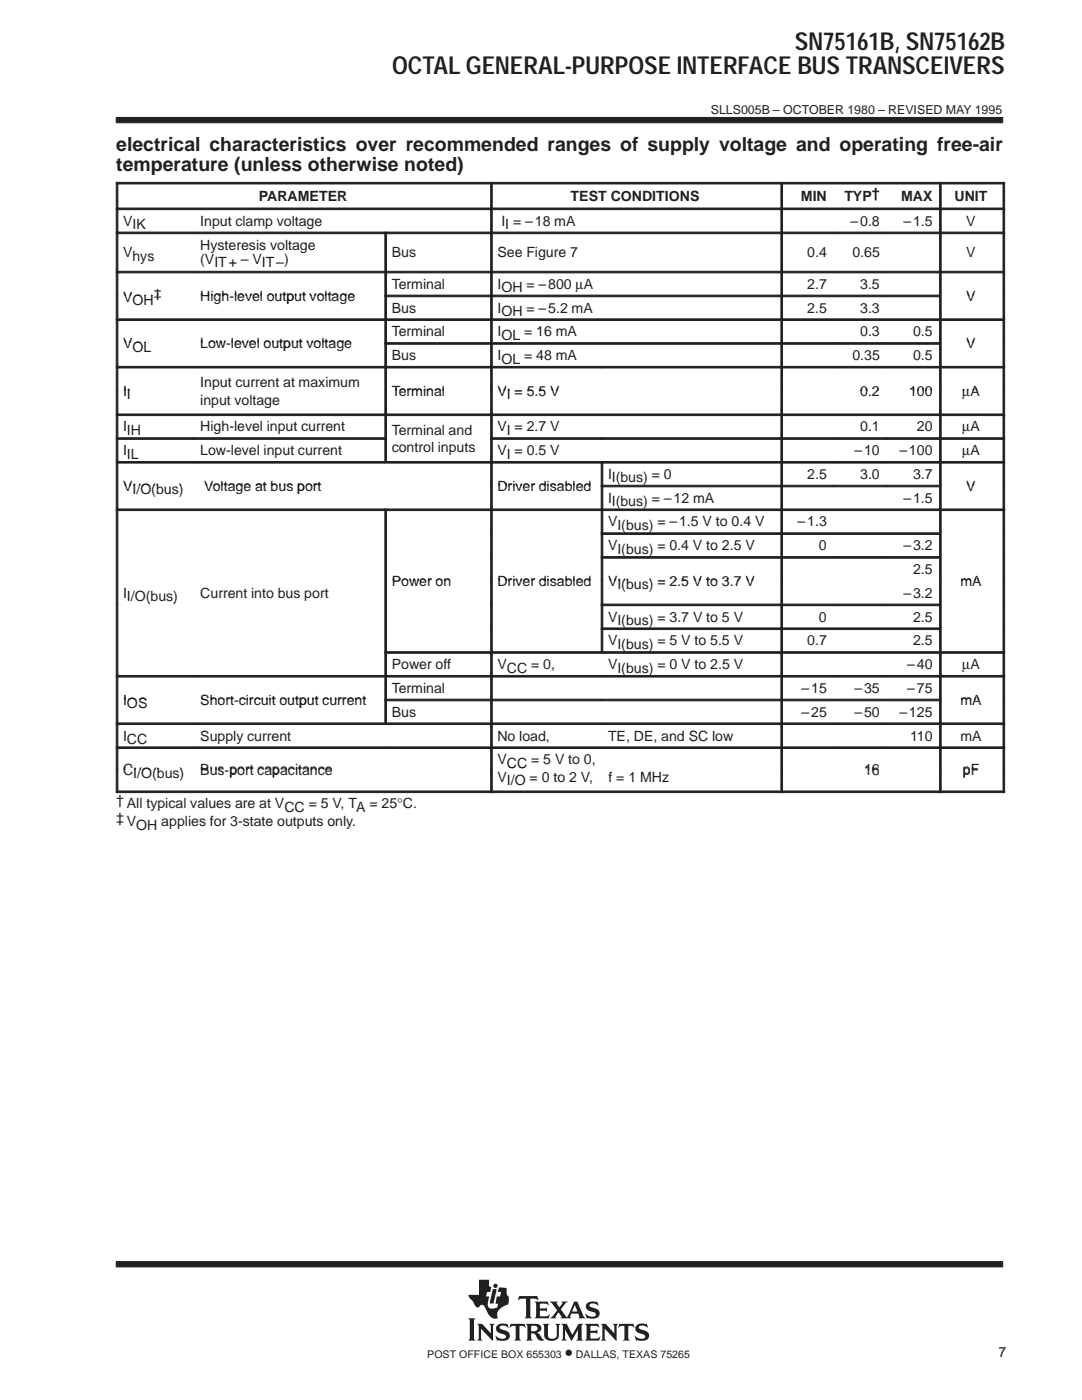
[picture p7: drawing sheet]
<svg xmlns="http://www.w3.org/2000/svg" width="216mm" height="279mm" viewBox="0 0 216 279" stroke-linecap="round" stroke-linejoin="round" font-family="sans-serif">
<g fill="#231f20" stroke="#231f20" stroke-width=".2">
<path d="M23.2 23.4h176.9v1.1h-176.9z" fill-rule="evenodd"/>
<path d="M23.2 251.8h176.9v1h-176.9z" fill-rule="evenodd"/>
</g>
<g fill="#231f20">
<path d="M98.3 257.3h.8l-.6 2.8h-.8z"/>
<path d="M104.9 264.2h1.9a.9 .9 0 0 1 1 .3 .9 .9 0 0 1 0 1.2l-.7 .2 .5 .4 .9 1.2a1.2 1.2 0 0 1-1.6-1l-.3-.4h-.6v1l.3 .4h-1.4l.3-.5v-2.3z" fill-rule="evenodd"/>
<path d="M109.7 259.8h1.6l-.2 .3 .5 .8 .6-.8-.1-.3h1.2l-.4 .2-1 1.3 1.2 1.6 1.5-3.1h.6l1.2 2.9 .4 .4-1.4-.1a.22 .22 0 0 0 .2-.1 .22 .22 0 0 0 0-.3l-.2-.4h-1.4l-.2 .7 .2 .2h-2.2l.2-.3-.5-.9-.7 .9 .2 .3h-1.3l.6-.4 .9-1.2z" fill-rule="evenodd"/>
<path d="M127.1 264.4l.8-.3 .9 .2 .2-.2 .3 .8-.1 .1a1.2 1.2 0 0 0-1.7-.1 1.47 1.47 0 0 0 1.3 .7 1.03 1.03 0 0 1 .7 1.2 1.03 1.03 0 0 1-1.2 .8l-1.1-.1-.2 .1-.4-1 .9 .5h.9a.45 .45 0 0 0 .4-.5 .45 .45 0 0 0-.6-.3l-.2-.1a1.11 1.11 0 0 1-1.2-1.5z" fill-rule="evenodd"/>
<path d="M123.6 264.2h2.8l.2 .8-.6-.4h-.5l-.1 .1v2.4l.3 .4h-1.4l.3-.4v-2.4l-.1-.1h-.5l-.7 .4z" fill-rule="evenodd"/>
<path d="M116.7 264.2h2.6l.2 .8-.6-.4-1.1 .1v.9h1.1l.3-.3v.9l-.4-.2h-1v1l1.3 .1 .7-.3-.3 .7h-2.8l.3-.4v-2.5z" fill-rule="evenodd"/>
<path d="M119.9 264.2h1l1.7 1.9v-1.5l-.3-.4h1l-.3 .4v3l-2.3-2.4v2l.3 .3h-1.1l.3-.4v-2.5z" fill-rule="evenodd"/>
<path d="M112 264.2h1.1l1.1 2.2 1.2-2.2h1l-.3 .4v2.6l.3 .3h-1.4l.3-.4v-1.7l-1.3 2.2-1.3-2.3v1.8l.4 .4h-1.1l.3-.5v-2.3z" fill-rule="evenodd"/>
<path d="M99.3 264.4l.7-.2 1.1 .1 .1-.2 .3 .8-.6-.3h-.8a.41 .41 0 0 0-.4 .4 .41 .41 0 0 0 .5 .4 1.29 1.29 0 0 1 1.5 1.4 1.08 1.08 0 0 1-1.2 .8l-1.1-.1-.2 .1-.4-1 .8 .5 .5 .1 .6-.1 .3-.3a.72 .72 0 0 0-.9-.6 .99 .99 0 0 1-1-.6 .99 .99 0 0 1 .2-1.2z" fill-rule="evenodd"/>
<path d="M101.9 264.2h2.8l.2 .8-.7-.4h-.4l-.1 .1v2.4l.3 .4h-1.4l.3-.4v-2.4l-.1-.1h-.5l-.7 .4z" fill-rule="evenodd"/>
<path d="M108.3 264.2h1.3l-.3 .4v2a.65 .65 0 0 0 .7 .6l.6-.1 .4-.4 .1-2-.3-.5h1l-.3 .4v1.8a1.54 1.54 0 0 1-2.4 .9l-.5-.6v-2.1z" fill-rule="evenodd"/>
<path d="M95.2 264.2h1l1.7 1.9v-1.5l-.3-.4h1.1l-.3 .4v3l-2.4-2.4v1.9l.3 .4h-1.1l.3-.5v-2.3z" fill-rule="evenodd"/>
<path d="M93.4 263.1h1.5l-.3 .4v3.6l.3 .4h-1.5l.3-.4v-3.6z" fill-rule="evenodd"/>
<path d="M103.6 258.7h3.6l.2 .8-.4-.3h-1.2v3.6l.3 .3h-1.4l.2-.2 .1-.3v-3.2l-.1-.2h-.8l-.7 .3z" fill-rule="evenodd"/>
<path d="M106.7 259.8h2.6l.1 .7-.5-.3-1.2 .1v.8h1.1l.3-.2v.9l-.4-.2h-1v1l.2 .1h1.2l.5-.4 .1 .1-.2 .7h-2.8l.3-.5v-2.3z" fill-rule="evenodd"/>
<path d="M117.1 260.2a2.09 2.09 0 0 1 1.9-.3l.2-.2 .1 .9a1.22 1.22 0 0 0-1.7-.1 .82 .82 0 0 0 .9 .5 1.06 1.06 0 0 1 1.2 1.1 1.06 1.06 0 0 1-1.2 1.1l-1.2-.2-.2 .2-.3-1 .8 .5 .8 .1a.46 .46 0 0 0 .5-.5 .46 .46 0 0 0-.5-.5h-.2a1.11 1.11 0 0 1-1.2-1.6z" fill-rule="evenodd"/>
<path d="M95.6 255.4h2v1.3l.4 .2-.2 .9h-.6l-.2 .9h.6l-.3 1.3 .1 .7a.9 .9 0 0 0 1.2 .4l.6-.2 .2-.7-.5-.1 .2-1.4h.7l.2-.9h-.7l.3-.9 1.5 .2v1.1l.2 .4 .2 .1v.7a.81 .81 0 0 1-.6 1.1 2.73 2.73 0 0 0-1.7 1.7l.1 .8-.1 .1a1.81 1.81 0 0 1-2.1-1.5l-.3-.6a.7 .7 0 0 0-.6-.6 .7 .7 0 0 0-.7 .5 1.12 1.12 0 0 1-1.1-1.1l-.7-.8-.2-.6h2.1z" fill-rule="evenodd"/>
<circle cx="98.9" cy="256.6" r=".43"/>
</g>
<g fill="#fff">
<path d="M114.7 260.4l.5 1.3h-1z"/>
<path d="M106 264.6h.6a.56 .56 0 0 1 .6 .5 .56 .56 0 0 1-.6 .6h-.6z" fill-rule="evenodd"/>
</g>
<g fill="#231f20" stroke="#231f20" stroke-width=".2">
<path d="M23.2 36.4h.3v5.1h-.3z" fill-rule="evenodd"/>
<path d="M23.2 36.4h74.7v.3h-74.7z" fill-rule="evenodd"/>
<path d="M97.9 36.4h.3v5.1h-.3z" fill-rule="evenodd"/>
<path d="M97.9 36.4h57.9v.3h-57.9z" fill-rule="evenodd"/>
<path d="M155.8 36.4h.3v5.1h-.3z" fill-rule="evenodd"/>
<path d="M155.8 36.4h10.6v.3h-10.6z" fill-rule="evenodd"/>
<path d="M166.4 36.4h10.5v.3h-10.5z" fill-rule="evenodd"/>
<path d="M176.9 36.4h10.6v.3h-10.6z" fill-rule="evenodd"/>
<path d="M187.5 36.4h.3v5.1h-.3z" fill-rule="evenodd"/>
<path d="M200.1 36.4h.4v5.1h-.4z" fill-rule="evenodd"/>
<path d="M187.5 36.4h13v.3h-13z" fill-rule="evenodd"/>
<path d="M23.2 41.5h.3v4.8h-.3z" fill-rule="evenodd"/>
<path d="M23.2 41.5h15.4v.3h-15.4z" fill-rule="evenodd"/>
<path d="M38.6 41.5h38.2v.3h-38.2z" fill-rule="evenodd"/>
<path d="M76.8 41.5h21.1v.3h-21.1z" fill-rule="evenodd"/>
<path d="M97.9 41.5h.3v4.8h-.3z" fill-rule="evenodd"/>
<path d="M97.9 41.5h57.9v.3h-57.9z" fill-rule="evenodd"/>
<path d="M155.8 41.5h.3v4.8h-.3z" fill-rule="evenodd"/>
<path d="M155.8 41.5h10.6v.3h-10.6z" fill-rule="evenodd"/>
<path d="M166.4 41.5h10.5v.3h-10.5z" fill-rule="evenodd"/>
<path d="M176.9 41.5h10.6v.3h-10.6z" fill-rule="evenodd"/>
<path d="M187.5 41.5h.3v4.8h-.3z" fill-rule="evenodd"/>
<path d="M200.1 41.5h.4v4.8h-.4z" fill-rule="evenodd"/>
<path d="M187.5 41.5h13v.3h-13z" fill-rule="evenodd"/>
<path d="M23.2 46.3h.3v7.8h-.3z" fill-rule="evenodd"/>
<path d="M23.2 46.3h15.4v.3h-15.4z" fill-rule="evenodd"/>
<path d="M38.6 46.3h38.2v.3h-38.2z" fill-rule="evenodd"/>
<path d="M76.8 46.3h.3v7.8h-.3z" fill-rule="evenodd"/>
<path d="M76.8 46.3h21.1v.3h-21.1z" fill-rule="evenodd"/>
<path d="M97.9 46.3h.3v7.8h-.3z" fill-rule="evenodd"/>
<path d="M97.9 46.3h57.9v.3h-57.9z" fill-rule="evenodd"/>
<path d="M155.8 46.3h.3v7.8h-.3z" fill-rule="evenodd"/>
<path d="M155.8 46.3h10.6v.3h-10.6z" fill-rule="evenodd"/>
<path d="M166.4 46.3h10.5v.3h-10.5z" fill-rule="evenodd"/>
<path d="M176.9 46.3h10.6v.3h-10.6z" fill-rule="evenodd"/>
<path d="M187.5 46.3h.3v7.8h-.3z" fill-rule="evenodd"/>
<path d="M200.1 46.3h.4v7.8h-.4z" fill-rule="evenodd"/>
<path d="M187.5 46.3h13v.3h-13z" fill-rule="evenodd"/>
<path d="M23.2 54.1h.3v4.8h-.3z" fill-rule="evenodd"/>
<path d="M23.2 54.1h15.4v.4h-15.4z" fill-rule="evenodd"/>
<path d="M38.6 54.1h38.2v.4h-38.2z" fill-rule="evenodd"/>
<path d="M76.8 54.1h.3v4.8h-.3z" fill-rule="evenodd"/>
<path d="M76.8 54.1h21.1v.4h-21.1z" fill-rule="evenodd"/>
<path d="M97.9 54.1h.3v4.8h-.3z" fill-rule="evenodd"/>
<path d="M97.9 54.1h57.9v.4h-57.9z" fill-rule="evenodd"/>
<path d="M155.8 54.1h.3v4.8h-.3z" fill-rule="evenodd"/>
<path d="M155.8 54.1h10.6v.4h-10.6z" fill-rule="evenodd"/>
<path d="M166.4 54.1h10.5v.4h-10.5z" fill-rule="evenodd"/>
<path d="M176.9 54.1h10.6v.4h-10.6z" fill-rule="evenodd"/>
<path d="M187.5 54.1h.3v4.8h-.3z" fill-rule="evenodd"/>
<path d="M200.1 54.1h.4v4.8h-.4z" fill-rule="evenodd"/>
<path d="M187.5 54.1h13v.4h-13z" fill-rule="evenodd"/>
<path d="M23.2 58.9h.3v4.7h-.3z" fill-rule="evenodd"/>
<path d="M76.8 58.9h.3v4.7h-.3z" fill-rule="evenodd"/>
<path d="M76.8 58.9h21.1v.3h-21.1z" fill-rule="evenodd"/>
<path d="M97.9 58.9h.3v4.7h-.3z" fill-rule="evenodd"/>
<path d="M97.9 58.9h57.9v.3h-57.9z" fill-rule="evenodd"/>
<path d="M155.8 58.9h.3v4.7h-.3z" fill-rule="evenodd"/>
<path d="M155.8 58.9h10.6v.3h-10.6z" fill-rule="evenodd"/>
<path d="M166.4 58.9h10.5v.3h-10.5z" fill-rule="evenodd"/>
<path d="M176.9 58.9h10.6v.3h-10.6z" fill-rule="evenodd"/>
<path d="M187.5 58.9h.3v4.7h-.3z" fill-rule="evenodd"/>
<path d="M200.1 58.9h.4v4.7h-.4z" fill-rule="evenodd"/>
<path d="M23.2 63.6h.3v4.8h-.3z" fill-rule="evenodd"/>
<path d="M23.2 63.6h15.4v.4h-15.4z" fill-rule="evenodd"/>
<path d="M38.6 63.6h38.2v.4h-38.2z" fill-rule="evenodd"/>
<path d="M76.8 63.6h.3v4.8h-.3z" fill-rule="evenodd"/>
<path d="M76.8 63.6h21.1v.4h-21.1z" fill-rule="evenodd"/>
<path d="M97.9 63.6h.3v4.8h-.3z" fill-rule="evenodd"/>
<path d="M97.9 63.6h57.9v.4h-57.9z" fill-rule="evenodd"/>
<path d="M155.8 63.6h.3v4.8h-.3z" fill-rule="evenodd"/>
<path d="M155.8 63.6h10.6v.4h-10.6z" fill-rule="evenodd"/>
<path d="M166.4 63.6h10.5v.4h-10.5z" fill-rule="evenodd"/>
<path d="M176.9 63.6h10.6v.4h-10.6z" fill-rule="evenodd"/>
<path d="M187.5 63.6h.3v4.8h-.3z" fill-rule="evenodd"/>
<path d="M200.1 63.6h.4v4.8h-.4z" fill-rule="evenodd"/>
<path d="M187.5 63.6h13v.4h-13z" fill-rule="evenodd"/>
<path d="M23.2 68.4h.3v4.7h-.3z" fill-rule="evenodd"/>
<path d="M76.8 68.4h.3v4.7h-.3z" fill-rule="evenodd"/>
<path d="M76.8 68.4h21.1v.3h-21.1z" fill-rule="evenodd"/>
<path d="M97.9 68.4h.3v4.7h-.3z" fill-rule="evenodd"/>
<path d="M97.9 68.4h57.9v.3h-57.9z" fill-rule="evenodd"/>
<path d="M155.8 68.4h.3v4.7h-.3z" fill-rule="evenodd"/>
<path d="M155.8 68.4h10.6v.3h-10.6z" fill-rule="evenodd"/>
<path d="M166.4 68.4h10.5v.3h-10.5z" fill-rule="evenodd"/>
<path d="M176.9 68.4h10.6v.3h-10.6z" fill-rule="evenodd"/>
<path d="M187.5 68.4h.3v4.7h-.3z" fill-rule="evenodd"/>
<path d="M200.1 68.4h.4v4.7h-.4z" fill-rule="evenodd"/>
<path d="M23.2 73.1h.3v4.7h-.3z" fill-rule="evenodd"/>
<path d="M23.2 73.1h15.4v.3h-15.4z" fill-rule="evenodd"/>
<path d="M38.6 73.1h38.2v.3h-38.2z" fill-rule="evenodd"/>
<path d="M76.8 73.1h.3v4.7h-.3z" fill-rule="evenodd"/>
<path d="M76.8 73.1h21.1v.3h-21.1z" fill-rule="evenodd"/>
<path d="M97.9 73.1h.3v4.7h-.3z" fill-rule="evenodd"/>
<path d="M97.9 73.1h22v.3h-22z" fill-rule="evenodd"/>
<path d="M120 73.1h35.8v.3h-35.8z" fill-rule="evenodd"/>
<path d="M155.8 73.1h.3v4.7h-.3z" fill-rule="evenodd"/>
<path d="M155.8 73.1h10.6v.3h-10.6z" fill-rule="evenodd"/>
<path d="M166.4 73.1h10.5v.3h-10.5z" fill-rule="evenodd"/>
<path d="M176.9 73.1h10.6v.3h-10.6z" fill-rule="evenodd"/>
<path d="M187.5 73.1h.3v4.7h-.3z" fill-rule="evenodd"/>
<path d="M200.1 73.1h.4v4.7h-.4z" fill-rule="evenodd"/>
<path d="M187.5 73.1h13v.3h-13z" fill-rule="evenodd"/>
<path d="M23.2 77.9h.3v4.7h-.3z" fill-rule="evenodd"/>
<path d="M76.8 77.9h.3v4.7h-.3z" fill-rule="evenodd"/>
<path d="M97.9 77.9h.3v4.7h-.3z" fill-rule="evenodd"/>
<path d="M155.8 77.9h.3v4.7h-.3z" fill-rule="evenodd"/>
<path d="M187.5 77.9h.3v4.7h-.3z" fill-rule="evenodd"/>
<path d="M200.1 77.9h.4v4.7h-.4z" fill-rule="evenodd"/>
<path d="M23.2 82.6h.3v4.7h-.3z" fill-rule="evenodd"/>
<path d="M23.2 82.6h15.4v.3h-15.4z" fill-rule="evenodd"/>
<path d="M38.6 82.6h38.2v.3h-38.2z" fill-rule="evenodd"/>
<path d="M76.8 82.6h.3v4.7h-.3z" fill-rule="evenodd"/>
<path d="M76.8 82.6h21.1v.3h-21.1z" fill-rule="evenodd"/>
<path d="M97.9 82.6h.3v4.7h-.3z" fill-rule="evenodd"/>
<path d="M97.9 82.6h22v.3h-22z" fill-rule="evenodd"/>
<path d="M120 82.6h35.8v.3h-35.8z" fill-rule="evenodd"/>
<path d="M155.8 82.6h.3v4.7h-.3z" fill-rule="evenodd"/>
<path d="M155.8 82.6h10.6v.3h-10.6z" fill-rule="evenodd"/>
<path d="M166.4 82.6h10.5v.3h-10.5z" fill-rule="evenodd"/>
<path d="M176.9 82.6h10.6v.3h-10.6z" fill-rule="evenodd"/>
<path d="M187.5 82.6h.3v4.7h-.3z" fill-rule="evenodd"/>
<path d="M200.1 82.6h.4v4.7h-.4z" fill-rule="evenodd"/>
<path d="M187.5 82.6h13v.3h-13z" fill-rule="evenodd"/>
<path d="M23.2 87.4h.3v4.7h-.3z" fill-rule="evenodd"/>
<path d="M23.2 87.4h15.4v.3h-15.4z" fill-rule="evenodd"/>
<path d="M38.6 87.4h38.2v.3h-38.2z" fill-rule="evenodd"/>
<path d="M76.8 87.4h.3v4.7h-.3z" fill-rule="evenodd"/>
<path d="M97.9 87.4h.3v4.7h-.3z" fill-rule="evenodd"/>
<path d="M97.9 87.4h22v.3h-22z" fill-rule="evenodd"/>
<path d="M120 87.4h35.8v.3h-35.8z" fill-rule="evenodd"/>
<path d="M155.8 87.4h.3v4.7h-.3z" fill-rule="evenodd"/>
<path d="M155.8 87.4h10.6v.3h-10.6z" fill-rule="evenodd"/>
<path d="M166.4 87.4h10.5v.3h-10.5z" fill-rule="evenodd"/>
<path d="M176.9 87.4h10.6v.3h-10.6z" fill-rule="evenodd"/>
<path d="M187.5 87.4h.3v4.7h-.3z" fill-rule="evenodd"/>
<path d="M200.1 87.4h.4v4.7h-.4z" fill-rule="evenodd"/>
<path d="M187.5 87.4h13v.3h-13z" fill-rule="evenodd"/>
<path d="M23.2 92.1h.3v4.7h-.3z" fill-rule="evenodd"/>
<path d="M23.2 92.1h15.4v.3h-15.4z" fill-rule="evenodd"/>
<path d="M38.6 92.1h38.2v.3h-38.2z" fill-rule="evenodd"/>
<path d="M76.8 92.1h21.1v.3h-21.1z" fill-rule="evenodd"/>
<path d="M97.9 92.1h.3v4.7h-.3z" fill-rule="evenodd"/>
<path d="M97.9 92.1h22v.3h-22z" fill-rule="evenodd"/>
<path d="M120 92.1h.3v4.7h-.3z" fill-rule="evenodd"/>
<path d="M120 92.1h35.8v.3h-35.8z" fill-rule="evenodd"/>
<path d="M155.8 92.1h.3v4.7h-.3z" fill-rule="evenodd"/>
<path d="M155.8 92.1h10.6v.3h-10.6z" fill-rule="evenodd"/>
<path d="M166.4 92.1h10.5v.3h-10.5z" fill-rule="evenodd"/>
<path d="M176.9 92.1h10.6v.3h-10.6z" fill-rule="evenodd"/>
<path d="M187.5 92.1h.3v4.7h-.3z" fill-rule="evenodd"/>
<path d="M200.1 92.1h.4v4.7h-.4z" fill-rule="evenodd"/>
<path d="M187.5 92.1h13v.3h-13z" fill-rule="evenodd"/>
<path d="M23.2 96.8h.3v4.8h-.3z" fill-rule="evenodd"/>
<path d="M97.9 96.8h.3v4.8h-.3z" fill-rule="evenodd"/>
<path d="M120 96.8h.3v4.8h-.3z" fill-rule="evenodd"/>
<path d="M120 96.8h35.8v.4h-35.8z" fill-rule="evenodd"/>
<path d="M155.8 96.8h.3v4.8h-.3z" fill-rule="evenodd"/>
<path d="M155.8 96.8h10.6v.4h-10.6z" fill-rule="evenodd"/>
<path d="M166.4 96.8h10.5v.4h-10.5z" fill-rule="evenodd"/>
<path d="M176.9 96.8h10.6v.4h-10.6z" fill-rule="evenodd"/>
<path d="M187.5 96.8h.3v4.8h-.3z" fill-rule="evenodd"/>
<path d="M200.1 96.8h.4v4.8h-.4z" fill-rule="evenodd"/>
<path d="M23.2 101.6h.3v4.7h-.3z" fill-rule="evenodd"/>
<path d="M23.2 101.6h15.4v.3h-15.4z" fill-rule="evenodd"/>
<path d="M38.6 101.6h38.2v.3h-38.2z" fill-rule="evenodd"/>
<path d="M76.8 101.6h.3v4.7h-.3z" fill-rule="evenodd"/>
<path d="M76.8 101.6h21.1v.3h-21.1z" fill-rule="evenodd"/>
<path d="M97.9 101.6h.3v4.7h-.3z" fill-rule="evenodd"/>
<path d="M97.9 101.6h22v.3h-22z" fill-rule="evenodd"/>
<path d="M120 101.6h.3v4.7h-.3z" fill-rule="evenodd"/>
<path d="M120 101.6h35.8v.3h-35.8z" fill-rule="evenodd"/>
<path d="M155.8 101.6h.3v4.7h-.3z" fill-rule="evenodd"/>
<path d="M155.8 101.6h10.6v.3h-10.6z" fill-rule="evenodd"/>
<path d="M166.4 101.6h10.5v.3h-10.5z" fill-rule="evenodd"/>
<path d="M176.9 101.6h10.6v.3h-10.6z" fill-rule="evenodd"/>
<path d="M187.5 101.6h.3v4.7h-.3z" fill-rule="evenodd"/>
<path d="M200.1 101.6h.4v4.7h-.4z" fill-rule="evenodd"/>
<path d="M187.5 101.6h13v.3h-13z" fill-rule="evenodd"/>
<path d="M23.2 106.3h.3v4.8h-.3z" fill-rule="evenodd"/>
<path d="M76.8 106.3h.3v4.8h-.3z" fill-rule="evenodd"/>
<path d="M97.9 106.3h.3v4.8h-.3z" fill-rule="evenodd"/>
<path d="M120 106.3h.3v4.8h-.3z" fill-rule="evenodd"/>
<path d="M120 106.3h35.8v.4h-35.8z" fill-rule="evenodd"/>
<path d="M155.8 106.3h.3v4.8h-.3z" fill-rule="evenodd"/>
<path d="M155.8 106.3h10.6v.4h-10.6z" fill-rule="evenodd"/>
<path d="M166.4 106.3h10.5v.4h-10.5z" fill-rule="evenodd"/>
<path d="M176.9 106.3h10.6v.4h-10.6z" fill-rule="evenodd"/>
<path d="M187.5 106.3h.3v4.8h-.3z" fill-rule="evenodd"/>
<path d="M200.1 106.3h.4v4.8h-.4z" fill-rule="evenodd"/>
<path d="M23.2 111.1h.3v4.7h-.3z" fill-rule="evenodd"/>
<path d="M76.8 111.1h.3v4.7h-.3z" fill-rule="evenodd"/>
<path d="M97.9 111.1h.3v4.7h-.3z" fill-rule="evenodd"/>
<path d="M120 111.1h.3v4.7h-.3z" fill-rule="evenodd"/>
<path d="M120 111.1h35.8v.3h-35.8z" fill-rule="evenodd"/>
<path d="M155.8 111.1h.3v4.7h-.3z" fill-rule="evenodd"/>
<path d="M155.8 111.1h10.6v.3h-10.6z" fill-rule="evenodd"/>
<path d="M166.4 111.1h10.5v.3h-10.5z" fill-rule="evenodd"/>
<path d="M176.9 111.1h10.6v.3h-10.6z" fill-rule="evenodd"/>
<path d="M187.5 111.1h.3v4.7h-.3z" fill-rule="evenodd"/>
<path d="M200.1 111.1h.4v4.7h-.4z" fill-rule="evenodd"/>
<path d="M23.2 115.8h.3v4.7h-.3z" fill-rule="evenodd"/>
<path d="M76.8 115.8h.3v4.7h-.3z" fill-rule="evenodd"/>
<path d="M97.9 115.8h.3v4.7h-.3z" fill-rule="evenodd"/>
<path d="M120 115.8h.3v4.7h-.3z" fill-rule="evenodd"/>
<path d="M155.8 115.8h.3v4.7h-.3z" fill-rule="evenodd"/>
<path d="M187.5 115.8h.3v4.7h-.3z" fill-rule="evenodd"/>
<path d="M200.1 115.8h.4v4.7h-.4z" fill-rule="evenodd"/>
<path d="M23.2 120.6h.3v4.7h-.3z" fill-rule="evenodd"/>
<path d="M76.8 120.6h.3v4.7h-.3z" fill-rule="evenodd"/>
<path d="M97.9 120.6h.3v4.7h-.3z" fill-rule="evenodd"/>
<path d="M120 120.6h.3v4.7h-.3z" fill-rule="evenodd"/>
<path d="M120 120.6h35.8v.3h-35.8z" fill-rule="evenodd"/>
<path d="M155.8 120.6h.3v4.7h-.3z" fill-rule="evenodd"/>
<path d="M155.8 120.6h10.6v.3h-10.6z" fill-rule="evenodd"/>
<path d="M166.4 120.6h10.5v.3h-10.5z" fill-rule="evenodd"/>
<path d="M176.9 120.6h10.6v.3h-10.6z" fill-rule="evenodd"/>
<path d="M187.5 120.6h.3v4.7h-.3z" fill-rule="evenodd"/>
<path d="M200.1 120.6h.4v4.7h-.4z" fill-rule="evenodd"/>
<path d="M23.2 125.3h.3v4.7h-.3z" fill-rule="evenodd"/>
<path d="M76.8 125.3h.3v4.7h-.3z" fill-rule="evenodd"/>
<path d="M97.9 125.3h.3v4.7h-.3z" fill-rule="evenodd"/>
<path d="M120 125.3h.3v4.7h-.3z" fill-rule="evenodd"/>
<path d="M120 125.3h35.8v.3h-35.8z" fill-rule="evenodd"/>
<path d="M155.8 125.3h.3v4.7h-.3z" fill-rule="evenodd"/>
<path d="M155.8 125.3h10.6v.3h-10.6z" fill-rule="evenodd"/>
<path d="M166.4 125.3h10.5v.3h-10.5z" fill-rule="evenodd"/>
<path d="M176.9 125.3h10.6v.3h-10.6z" fill-rule="evenodd"/>
<path d="M187.5 125.3h.3v4.7h-.3z" fill-rule="evenodd"/>
<path d="M200.1 125.3h.4v4.7h-.4z" fill-rule="evenodd"/>
<path d="M23.2 130.1h.3v4.7h-.3z" fill-rule="evenodd"/>
<path d="M76.8 130.1h.3v4.7h-.3z" fill-rule="evenodd"/>
<path d="M76.8 130.1h21.1v.3h-21.1z" fill-rule="evenodd"/>
<path d="M97.9 130.1h.3v4.7h-.3z" fill-rule="evenodd"/>
<path d="M97.9 130.1h22v.3h-22z" fill-rule="evenodd"/>
<path d="M120 130.1h35.8v.3h-35.8z" fill-rule="evenodd"/>
<path d="M155.8 130.1h.3v4.7h-.3z" fill-rule="evenodd"/>
<path d="M155.8 130.1h10.6v.3h-10.6z" fill-rule="evenodd"/>
<path d="M166.4 130.1h10.5v.3h-10.5z" fill-rule="evenodd"/>
<path d="M176.9 130.1h10.6v.3h-10.6z" fill-rule="evenodd"/>
<path d="M187.5 130.1h.3v4.7h-.3z" fill-rule="evenodd"/>
<path d="M200.1 130.1h.4v4.7h-.4z" fill-rule="evenodd"/>
<path d="M187.5 130.1h13v.3h-13z" fill-rule="evenodd"/>
<path d="M23.2 134.8h.3v4.7h-.3z" fill-rule="evenodd"/>
<path d="M23.2 134.8h15.4v.3h-15.4z" fill-rule="evenodd"/>
<path d="M38.6 134.8h38.2v.3h-38.2z" fill-rule="evenodd"/>
<path d="M76.8 134.8h.3v4.7h-.3z" fill-rule="evenodd"/>
<path d="M76.8 134.8h21.1v.3h-21.1z" fill-rule="evenodd"/>
<path d="M97.9 134.8h.3v4.7h-.3z" fill-rule="evenodd"/>
<path d="M97.9 134.8h22v.3h-22z" fill-rule="evenodd"/>
<path d="M120 134.8h35.8v.3h-35.8z" fill-rule="evenodd"/>
<path d="M155.8 134.8h.3v4.7h-.3z" fill-rule="evenodd"/>
<path d="M155.8 134.8h10.6v.3h-10.6z" fill-rule="evenodd"/>
<path d="M166.4 134.8h10.5v.3h-10.5z" fill-rule="evenodd"/>
<path d="M176.9 134.8h10.6v.3h-10.6z" fill-rule="evenodd"/>
<path d="M187.5 134.8h.3v4.7h-.3z" fill-rule="evenodd"/>
<path d="M200.1 134.8h.4v4.7h-.4z" fill-rule="evenodd"/>
<path d="M187.5 134.8h13v.3h-13z" fill-rule="evenodd"/>
<path d="M23.2 139.5h.3v4.8h-.3z" fill-rule="evenodd"/>
<path d="M76.8 139.5h.3v4.8h-.3z" fill-rule="evenodd"/>
<path d="M76.8 139.5h21.1v.4h-21.1z" fill-rule="evenodd"/>
<path d="M97.9 139.5h.3v4.8h-.3z" fill-rule="evenodd"/>
<path d="M97.9 139.5h22v.4h-22z" fill-rule="evenodd"/>
<path d="M120 139.5h35.8v.4h-35.8z" fill-rule="evenodd"/>
<path d="M155.8 139.5h.3v4.8h-.3z" fill-rule="evenodd"/>
<path d="M155.8 139.5h10.6v.4h-10.6z" fill-rule="evenodd"/>
<path d="M166.4 139.5h10.5v.4h-10.5z" fill-rule="evenodd"/>
<path d="M176.9 139.5h10.6v.4h-10.6z" fill-rule="evenodd"/>
<path d="M187.5 139.5h.3v4.8h-.3z" fill-rule="evenodd"/>
<path d="M200.1 139.5h.4v4.8h-.4z" fill-rule="evenodd"/>
<path d="M23.2 144.3h.3v4.7h-.3z" fill-rule="evenodd"/>
<path d="M23.2 144.3h15.4v.3h-15.4z" fill-rule="evenodd"/>
<path d="M38.6 144.3h38.2v.3h-38.2z" fill-rule="evenodd"/>
<path d="M76.8 144.3h21.1v.3h-21.1z" fill-rule="evenodd"/>
<path d="M97.9 144.3h.3v4.7h-.3z" fill-rule="evenodd"/>
<path d="M97.9 144.3h22v.3h-22z" fill-rule="evenodd"/>
<path d="M120 144.3h35.8v.3h-35.8z" fill-rule="evenodd"/>
<path d="M155.8 144.3h.3v4.7h-.3z" fill-rule="evenodd"/>
<path d="M155.8 144.3h10.6v.3h-10.6z" fill-rule="evenodd"/>
<path d="M166.4 144.3h10.5v.3h-10.5z" fill-rule="evenodd"/>
<path d="M176.9 144.3h10.6v.3h-10.6z" fill-rule="evenodd"/>
<path d="M187.5 144.3h.3v4.7h-.3z" fill-rule="evenodd"/>
<path d="M200.1 144.3h.4v4.7h-.4z" fill-rule="evenodd"/>
<path d="M187.5 144.3h13v.3h-13z" fill-rule="evenodd"/>
<path d="M23.2 149.1h.3v4.4h-.3z" fill-rule="evenodd"/>
<path d="M23.2 149.1h15.4v.3h-15.4z" fill-rule="evenodd"/>
<path d="M38.6 149.1h38.2v.3h-38.2z" fill-rule="evenodd"/>
<path d="M76.8 149.1h21.1v.3h-21.1z" fill-rule="evenodd"/>
<path d="M97.9 149.1h.3v4.4h-.3z" fill-rule="evenodd"/>
<path d="M97.9 149.1h57.9v.3h-57.9z" fill-rule="evenodd"/>
<path d="M155.8 149.1h.3v4.4h-.3z" fill-rule="evenodd"/>
<path d="M155.8 149.1h10.6v.3h-10.6z" fill-rule="evenodd"/>
<path d="M166.4 149.1h10.5v.3h-10.5z" fill-rule="evenodd"/>
<path d="M176.9 149.1h10.6v.3h-10.6z" fill-rule="evenodd"/>
<path d="M187.5 149.1h.3v4.4h-.3z" fill-rule="evenodd"/>
<path d="M200.1 149.1h.4v4.4h-.4z" fill-rule="evenodd"/>
<path d="M187.5 149.1h13v.3h-13z" fill-rule="evenodd"/>
<path d="M23.2 153.5h.3v4.7h-.3z" fill-rule="evenodd"/>
<path d="M23.2 157.9h15.4v.3h-15.4z" fill-rule="evenodd"/>
<path d="M38.6 157.9h38.2v.3h-38.2z" fill-rule="evenodd"/>
<path d="M76.8 157.9h21.1v.3h-21.1z" fill-rule="evenodd"/>
<path d="M97.9 153.5h.3v4.7h-.3z" fill-rule="evenodd"/>
<path d="M97.9 157.9h57.9v.3h-57.9z" fill-rule="evenodd"/>
<path d="M155.8 153.5h.3v4.7h-.3z" fill-rule="evenodd"/>
<path d="M155.8 157.9h10.6v.3h-10.6z" fill-rule="evenodd"/>
<path d="M166.4 157.9h10.5v.3h-10.5z" fill-rule="evenodd"/>
<path d="M176.9 157.9h10.6v.3h-10.6z" fill-rule="evenodd"/>
<path d="M187.5 153.5h.3v4.7h-.3z" fill-rule="evenodd"/>
<path d="M200.1 153.5h.4v4.7h-.4z" fill-rule="evenodd"/>
<path d="M187.5 157.9h13v.3h-13z" fill-rule="evenodd"/>
</g>
<g font-size="4.9" fill="#231f20">
<text x="158.6" y="9.9">SN75161B, SN75162B</text>
<text x="78.2" y="14.8">OCTAL GENERAL-PURPOSE INTERFACE BUS TRANSCEIVERS</text>
</g>
<g font-size="3.9" fill="#231f20">
<text x="23.2" y="30.2">electrical characteristics over recommended ranges of supply voltage and operating free-air</text>
<text x="23.2" y="34">temperature (unless otherwise noted)</text>
</g>
<text font-size="3.5" fill="#231f20" x="112.7" y="271">•</text>
<g font-size="2.8" fill="#231f20">
<text x="51.6" y="40.1">PARAMETER</text>
<text x="113.9" y="40.1">TEST CONDITIONS</text>
<text x="159.8" y="40.1">MIN</text>
<text x="168.5" y="40.2">TYP†</text>
<text x="179.8" y="40.1">MAX</text>
<text x="190.5" y="40.1">UNIT</text>
<text x="24.6" y="45">VIK</text>
<text x="40" y="45">Input clamp voltage</text>
<text x="100" y="45">II = –18 mA</text>
<text x="169.7" y="45">–0.8</text>
<text x="180.3" y="45">–1.5</text>
<text x="192.8" y="45">V</text>
<text x="24.6" y="51.4">Vhys</text>
<text x="40" y="49.8">Hysteresis voltage</text>
<text x="40" y="52.7">(VIT+ – VIT–)</text>
<text x="78.2" y="51.4">Bus</text>
<text x="99.3" y="51.4">See Figure 7</text>
<text x="161.1" y="51.4">0.4</text>
<text x="170.1" y="51.4">0.65</text>
<text x="192.8" y="51.4">V</text>
<text x="40" y="60">High level output voltage</text>
<text x="78.2" y="57.6">Terminal</text>
<text x="99.3" y="57.6">IOH = –800 µA</text>
<text x="161.1" y="57.6">2.7</text>
<text x="171.6" y="57.6">3.5</text>
<text x="192.8" y="60">V</text>
<text x="24.6" y="60.2">VOH‡</text>
<text x="40" y="60">High-level output voltage</text>
<text x="78.2" y="62.4">Bus</text>
<text x="99.3" y="62.4">IOH = –5.2 mA</text>
<text x="161.1" y="62.4">2.5</text>
<text x="171.6" y="62.4">3.3</text>
<text x="24.6" y="69.5">VOL</text>
<text x="40" y="69.5">Low level output voltage</text>
<text x="40" y="69.5">Low-level output voltage</text>
<text x="78.2" y="67.1">Terminal</text>
<text x="78.2" y="71.9">Bus</text>
<text x="99.3" y="67.1">IOL = 16 mA</text>
<text x="99.3" y="71.9">IOL = 48 mA</text>
<text x="170.1" y="71.9">0.35</text>
<text x="171.6" y="67.1">0.3</text>
<text x="182.2" y="67.1">0.5</text>
<text x="182.2" y="71.9">0.5</text>
<text x="192.8" y="69.5">V</text>
<text x="40" y="77.3">Input current at maximum</text>
<text x="24.6" y="79">II</text>
<text x="40" y="80.8">input voltage</text>
<text x="78.2" y="79">Terminal</text>
<text x="99.3" y="79">VI = 5 5 V</text>
<text x="99.3" y="79">VI = 5.5 V</text>
<text x="171.6" y="79">0 2</text>
<text x="171.6" y="79">0.2</text>
<text x="181.4" y="79">100</text>
<text x="192" y="79">µA</text>
<text x="24.6" y="86.1">IIH</text>
<text x="40" y="86.1">High-level input current</text>
<text x="78.2" y="86.8">Terminal and</text>
<text x="99.3" y="86.1">VI = 2.7 V</text>
<text x="171.6" y="86.1">0.1</text>
<text x="183" y="86.1">20</text>
<text x="192" y="86.1">µA</text>
<text x="24.6" y="90.8">IIL</text>
<text x="40" y="90.8">Low-level input current</text>
<text x="78.2" y="90.3">control inputs</text>
<text x="99.3" y="90.8">VI = 0.5 V</text>
<text x="121.3" y="95.6">II(bus) = 0</text>
<text x="161.1" y="95.6">2.5</text>
<text x="170.5" y="90.8">–10</text>
<text x="171.6" y="95.6">3.0</text>
<text x="179.5" y="90.8">–100</text>
<text x="182.2" y="95.6">3.7</text>
<text x="192" y="90.8">µA</text>
<text x="24.6" y="97.9">VI/O(b</text>
<text x="24.6" y="97.9">VI/O(bus))</text>
<text x="40.7" y="97.9">Voltage at bus port</text>
<text x="99.3" y="97.9">Driver disabled</text>
<text x="121.3" y="100.3">II(bus) = –12 mA</text>
<text x="180.3" y="100.3">–1.5</text>
<text x="192.8" y="97.9">V</text>
<text x="121.3" y="105.1">VI(bus) = –1.5 V to 0.4 V</text>
<text x="159.2" y="105.1">–1.3</text>
<text x="121.3" y="109.8">VI(bus) = 0.4 V to 2.5 V</text>
<text x="163.4" y="109.8">0</text>
<text x="180.3" y="109.8">–3.2</text>
<text x="24.6" y="119.3">II/O(bus))</text>
<text x="29.1" y="120">(</text>
<text x="40" y="119.3">Current into bus port</text>
<text x="78.2" y="116.9">Power on</text>
<text x="99.3" y="116.9">Driver disabled</text>
<text x="121.3" y="116.9">VI(b</text>
<text x="121.3" y="116.9">VI(bus)) = 2 5 V to 3 7 V</text>
<text x="131.2" y="116.9">= 2.5 V to 3.7 V</text>
<text x="180.3" y="119.3">–3.2</text>
<text x="182.2" y="114.6">2.5</text>
<text x="191.6" y="116.9">mA</text>
<text x="121.3" y="124">VI(bus) = 3.7 V to 5 V</text>
<text x="163.4" y="124">0</text>
<text x="182.2" y="124">2.5</text>
<text x="121.3" y="128.8">VI(bus) = 5 V to 5.5 V</text>
<text x="161.1" y="128.8">0.7</text>
<text x="182.2" y="128.8">2.5</text>
<text x="78.2" y="133.5">Power off</text>
<text x="99.3" y="133.5">VCC = 0,</text>
<text x="121.3" y="133.5">VI(bus) = 0 V to 2.5 V</text>
<text x="181" y="133.5">–40</text>
<text x="192" y="133.5">µA</text>
<text x="24.6" y="140.6">IOS</text>
<text x="40" y="140.6">Short circuit output current</text>
<text x="40" y="140.6">Short-circuit output current</text>
<text x="78.2" y="138.3">Terminal</text>
<text x="78.2" y="143">Bus</text>
<text x="159.9" y="138.3">–15</text>
<text x="159.9" y="143">–25</text>
<text x="170.5" y="138.3">–35</text>
<text x="170.5" y="143">–50</text>
<text x="179.5" y="143">–125</text>
<text x="181" y="138.3">–75</text>
<text x="191.6" y="140.6">mA</text>
<text x="24.6" y="147.8">ICC</text>
<text x="40" y="147.8">Supply current</text>
<text x="99.3" y="147.8">No load,</text>
<text x="121.3" y="147.8">TE, DE, and SC low</text>
<text x="181.6" y="147.8">110</text>
<text x="191.6" y="147.8">mA</text>
<text x="24.6" y="154.6">CI/O(b</text>
<text x="24.6" y="154.6">CI/O(bus))</text>
<text x="40" y="154.6">Bus-port capacitance</text>
<text x="40" y="154.6">Bus port capacitance</text>
<text x="99.3" y="152.5">VCC = 5 V to 0,</text>
<text x="101.1" y="153.2">CC</text>
<text x="172.4" y="154.6">16</text>
<text x="192.1" y="154.6">pF</text>
<text x="23.2" y="160.6">† All typical values are at V</text>
<text x="99.3" y="156.1">VI/O = 0 to 2 V,</text>
<text x="121.4" y="156.1">f = 1 MHz</text>
<text x="23.2" y="164.2">‡ V</text>
<text x="27.2" y="165.6">OH applies for 3-state outputs only.</text>
<text x="56.7" y="162">CC = 5 V, TA = 25°C.</text>
<text x="199.2" y="270.7">7</text>
</g>
<text font-size="2.5" fill="#231f20" x="141.8" y="22.7">SLLS005B – OCTOBER 1980 – REVISED MAY 1995</text>
<g font-size="2.1" fill="#231f20">
<text x="85.3" y="271">POST OFFICE BOX 655303</text>
<text x="114.9" y="271">DALLAS, TEXAS 75265</text>
</g>
</svg>
